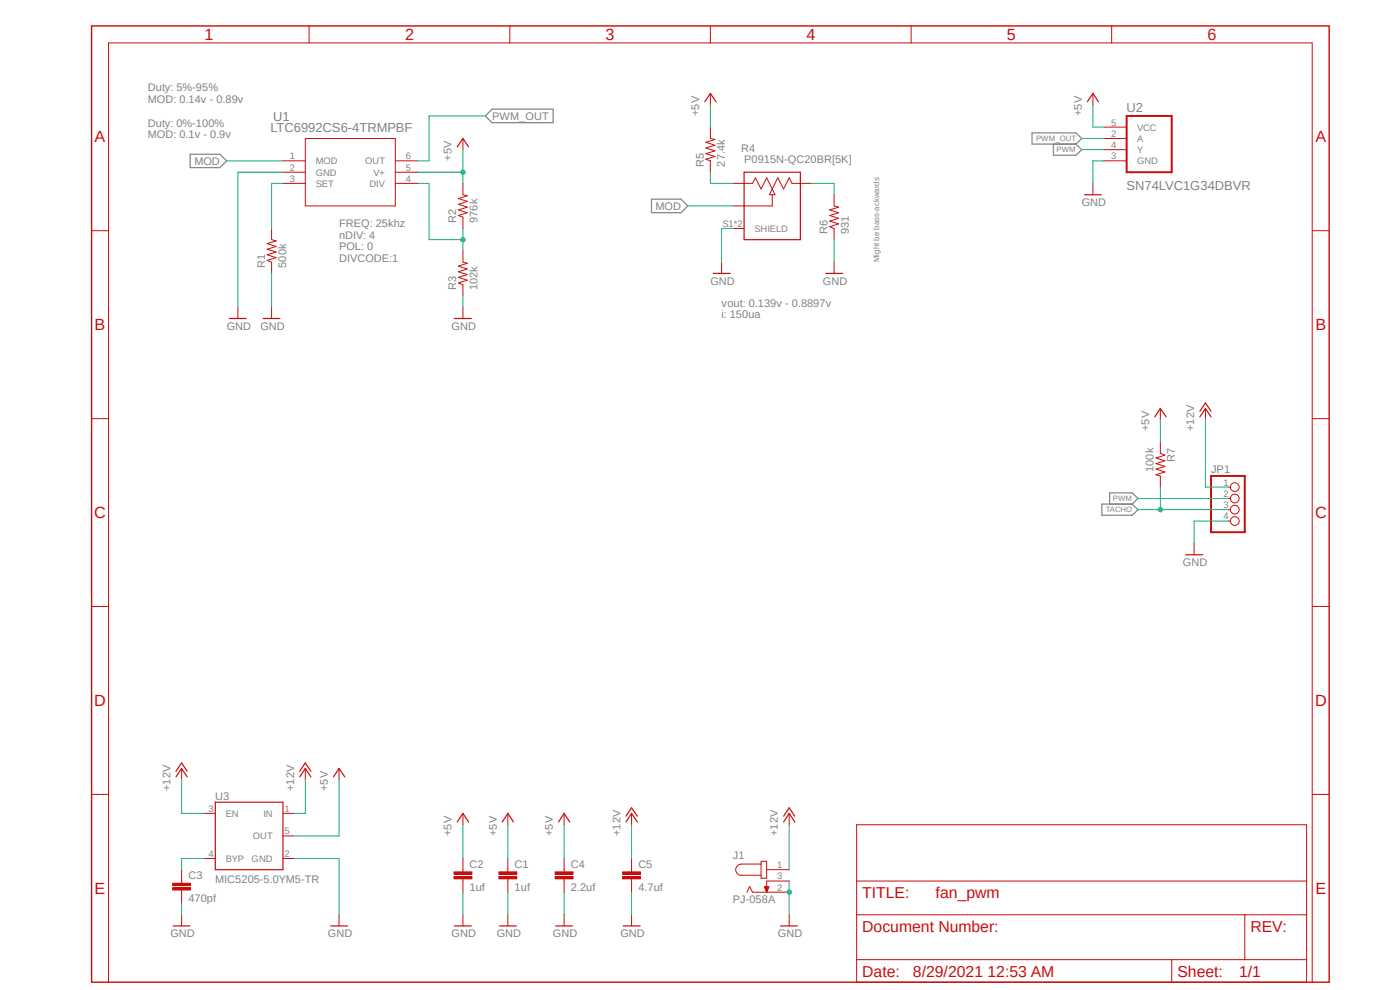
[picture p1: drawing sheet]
<svg xmlns="http://www.w3.org/2000/svg" width="297mm" height="210mm" viewBox="0 0 297 210" stroke-linecap="round" stroke-linejoin="round" font-family="sans-serif">
<path d="M18.9 5.2l263.4 203.7M282.3 5.2l-263.4 203.7" fill="none" stroke="#fff" stroke-width=".21"/>
<path d="M40.3 32.7h6.4l1.4 1.4-1.4 1.5h-6.4zM103 24.6l1.4-1.4h12.9v2.8h-12.9zM218.9 28.2h9.4l1.2 1.2-1.2 1.2h-9.4zM223.5 30.6v2.3h4.8l1.2-1.2-1.2-1.1M138.2 42.2h6.3l1.4 1.5-1.4 1.4h-6.3zM233.8 106.9h6.4l1.2 1.2-1.2 1.2h-6.4zM235.4 106.9v-2.3h4.8l1.2 1.1-1.2 1.2" fill="none" stroke="#808080" stroke-width=".25"/>
<g fill="none" stroke="#c90d0c" stroke-width=".21">
<path d="M60 34.1h4.8M60 36.5h4.8M60 38.9h4.8M64.8 29.4h19.1v14.3h-19.1zM83.9 34.1h4.7M83.9 36.5h4.7M83.9 38.9h4.7M98.2 38.9v2.4l.9 .2-1.9 .6 1.9 .6-1.9 .6 1.9 .6-1.9 .6 1.9 .6-1.9 .6 1 .4v2.4M98.2 29.4v2.3M57.6 48.5v2.3l1 .3-1.9 .6 1.9 .6-1.9 .6 1.9 .6-1.9 .6 1.9 .6-1.9 .5 .9 .4v2.4M98.2 53.2v2.4l.9 .2-1.9 .7 1.9 .6-1.9 .6 1.9 .6-1.9 .5 1.9 .6-1.9 .6 1 .4v2.4M50.5 65.2v2.4"/>
<path d="M57.6 65.2v2.4M98.2 65.2v2.4M107.7 184.5v.5M107.7 186.4v.5"/>
</g>
<path d="M97 31.2l1.2-1.8 1.2 1.8M48.7 67.6h3.5M55.8 67.6h3.6M96.4 67.6h3.6" fill="none" stroke="#c90d0c" stroke-width=".25"/>
<path d="M105.8 185.9h3.8v.5h-3.8z" fill-rule="evenodd" fill="#c90d0c"/>
<path d="M105.8 185.9h3.8v.5h-3.8z" fill="none" stroke="#c90d0c" stroke-width=".21"/>
<path d="M105.8 185h3.8v.5h-3.8z" fill-rule="evenodd" fill="#c90d0c"/>
<g fill="none" stroke="#c90d0c" stroke-width=".21">
<path d="M150.7 19.8v2.4M231.9 19.8v2.4M150.7 27v2.4l1 .2-2 .6 2 .6-2 .6 2 .6-2 .6 2 .6-2 .6 1 .3v2.4M155.5 38.9h4.1l.7-1.2 1.2 2.4 1.1-2.4 1.2 2.4M172.2 38.9h-4.2l-.6-1.2-1.2 2.4-1.2-2.4-1.2 2.4M231.9 38.9v2.4M234.2 27h4.8M234.2 29.4h4.8M234.2 31.7h4.8M234.2 34.1h4.8M153.1 55.6v2.4M155.5 48.5h2.4"/>
<path d="M163.8 41.3v2.4h-8.3M163.8 40.1l.6 1.2h-1.2zM177 41.3v2.4l.9 .2-1.9 .6 1.9 .6-1.9 .6 1.9 .6-1.9 .6 1.9 .6-1.9 .6 1 .4v2.3M177 55.6v2.4M246.2 93.8v2.4l.9 .4-1.9 .6 1.9 .5-1.9 .6 1.9 .6-1.9 .6 1.9 .6-1.9 .6 1 .3v2.3M255.7 86.7v2.3M253.3 115.3v2.4M260.5 103.3h.5M260.5 105.7h.5M260.5 108.1h.5M260.5 110.5h.5M98.2 184.5v.5"/>
<path d="M98.2 186.4v.5M105.8 185h3.8v.5h-3.8zM107.7 182.1v2.4M107.7 186.9v2.4M107.7 194.1v2.3"/>
<circle cx="262" cy="103.3" r=".93"/>
<circle cx="262" cy="110.5" r=".93"/>
<circle cx="262" cy="108.1" r=".93"/>
<circle cx="262" cy="105.7" r=".93"/>
</g>
<path d="M149.5 21.6l1.2-1.8 1.2 1.8M157.9 36.5h11.9v14.3h-11.9zM230.7 21.6l1.2-1.8 1.1 1.8M151.3 58h3.6M175.2 58h3.6M230.1 41.3h3.5M254.6 88.4l1.1-1.7 1.2 1.7M254.6 87.2l1.1-1.7 1.2 1.7M251.5 117.7h3.6M106 196.4h3.5" fill="none" stroke="#c90d0c" stroke-width=".25"/>
<path d="M239 24.6h9.6v11.9h-9.6zM256.9 101h7.2v11.9h-7.2z" fill="none" stroke="#c90d0c" stroke-width=".42"/>
<path d="M96.3 185.9h3.8v.5h-3.8z" fill-rule="evenodd" fill="#c90d0c"/>
<path d="M96.3 185.9h3.8v.5h-3.8z" fill="none" stroke="#c90d0c" stroke-width=".21"/>
<path d="M96.3 185h3.8v.5h-3.8z" fill-rule="evenodd" fill="#c90d0c"/>
<g fill="none" stroke="#c90d0c" stroke-width=".21">
<path d="M43.3 172.6h2.4M60 172.6h2.4M60 177.3h2.4M64.8 163v2.4M71.9 163v2.4M98.2 172.6v2.4M107.7 172.6v2.4M167.4 172.6v2.4M38.5 186.9v.5M38.5 188.8v.5M43.3 182.1h2.4M60 182.1h2.4"/>
<path d="M71.9 194.1v2.3M96.3 185h3.8v.5h-3.8zM98.2 182.1v2.4M98.2 186.9v2.4M98.2 194.1v2.3M158.5 189.3l.5-1.2 .6 1.2h7.8M161.5 183.3h-4.2a1.19 1.19 0 0 0-1.2 1.2 1.19 1.19 0 0 0 1.2 1.2h4.2M161.5 182.7h1.1v3.6h-1.1zM162.2 188.1h.9l-.5 1.2zM162.2 188.1h.9M162.2 188.2h.9M162.3 188.3h.7"/>
<path d="M162.3 188.4h.7M162.3 188.5h.6M162.4 188.7h.5M162.4 188.6h.5M162.4 188.8h.5M162.5 188.8h.3M162.5 189h.3M162.5 188.9h.3M162.6 189.1h.1M162.6 189.2l.1 .1M162.6 184.5h4.8M167.4 186.9h-4.8v2.4"/>
<path d="M167.4 194.1v2.3"/>
</g>
<path d="M45.7 170.2h14.3v14.3h-14.3zM63.6 164.8l1.2-1.8 1.2 1.8M63.6 163.6l1.2-1.8 1.2 1.8M70.7 164.8l1.2-1.8 1.3 1.8M97 174.4l1.2-1.8 1.2 1.8M106.6 174.4l1.1-1.8 1.2 1.8M166.2 174.4l1.2-1.8 1.2 1.8M166.2 173.1l1.2-1.7 1.2 1.7M70.1 196.4h3.6M96.4 196.4h3.6M165.6 196.4h3.6" fill="none" stroke="#c90d0c" stroke-width=".25"/>
<path d="M36.6 188.3h3.8v.5h-3.8z" fill-rule="evenodd" fill="#c90d0c"/>
<path d="M36.6 188.3h3.8v.5h-3.8z" fill="none" stroke="#c90d0c" stroke-width=".21"/>
<path d="M36.6 187.4h3.8v.5h-3.8z" fill-rule="evenodd" fill="#c90d0c"/>
<path d="M36.6 187.4h3.8v.5h-3.8zM38.5 184.5v2.4M38.5 189.3v2.3M38.5 194.1v2.3M119.7 184.5v.5M119.7 186.4v.5" fill="none" stroke="#c90d0c" stroke-width=".21"/>
<path d="M36.7 196.4h3.6" fill="none" stroke="#c90d0c" stroke-width=".25"/>
<path d="M117.8 185.9h3.8v.5h-3.8z" fill-rule="evenodd" fill="#c90d0c"/>
<path d="M117.8 185.9h3.8v.5h-3.8z" fill="none" stroke="#c90d0c" stroke-width=".21"/>
<path d="M117.8 185h3.8v.5h-3.8z" fill-rule="evenodd" fill="#c90d0c"/>
<path d="M119.7 172.6v2.4M134 172.6v2.4M117.8 185h3.8v.5h-3.8zM119.7 182.1v2.4M119.7 186.9v2.4M119.7 194.1v2.3M134 184.5v.5M134 186.4v.5" fill="none" stroke="#c90d0c" stroke-width=".21"/>
<path d="M118.5 174.4l1.2-1.8 1.2 1.8M132.8 174.4l1.2-1.8 1.2 1.8M132.8 173.1l1.2-1.7 1.2 1.7M117.9 196.4h3.6" fill="none" stroke="#c90d0c" stroke-width=".25"/>
<path d="M132.1 185.9h3.8v.5h-3.8z" fill-rule="evenodd" fill="#c90d0c"/>
<path d="M132.1 185.9h3.8v.5h-3.8z" fill="none" stroke="#c90d0c" stroke-width=".21"/>
<path d="M132.1 185h3.8v.5h-3.8z" fill-rule="evenodd" fill="#c90d0c"/>
<g fill="none" stroke="#c90d0c" stroke-width=".21">
<path d="M65.6 5.5v3.6M108.2 5.5v3.6M150.7 5.5v3.6M193.3 5.5v3.6M235.8 5.5v3.6M19.4 48.9h3.6M278.4 48.9h3.6M19.4 88.8h3.6M246.2 86.7v2.3M278.4 88.8h3.6M19.4 128.7h3.6M278.4 128.7h3.6"/>
<path d="M19.4 168.5h3.6M38.5 163v2.4M181.7 175h95.5v33.4h-95.5zM278.4 168.5h3.6M132.1 185h3.8v.5h-3.8zM134 182.1v2.4M134 186.9v2.4M134 194.1v2.3M181.7 194.1h95.5M181.7 186.9h95.5M264.1 194.1v9.5M23 208.4v-199.3h255.4v199.3"/>
<path d="M181.7 203.6h95.5M248.6 203.6v4.8"/>
</g>
<path d="M245 88.4l1.2-1.7 1.2 1.7M37.3 164.8l1.2-1.8 1.2 1.8M37.3 163.6l1.2-1.8 1.2 1.8M132.2 196.4h3.6" fill="none" stroke="#c90d0c" stroke-width=".25"/>
<path d="M19.4 5.5h262.6v202.9h-262.6z" fill="none" stroke="#c90d0c" stroke-width=".3"/>
<path d="M60 38.9h-2.4v9.6M60 36.5h-9.5v28.7M234.2 34.1h-2.3v4.8M57.6 58v7.2M155.5 48.5h-2.4v7.1M177 50.8v4.8M98.2 62.8v2.4M260.5 110.5h-7.2v4.8M98.2 189.3v4.8M107.7 189.3v4.8M167.4 186.9v7.2" fill="none" stroke="#0dab76" stroke-width=".21"/>
<circle cx="167.4" cy="189.3" r=".46" fill="#0dab76"/>
<g fill="none" stroke="#0dab76" stroke-width=".21">
<path d="M48.1 34.1h11.9M88.6 38.9h2.4v11.9h7.2M103 24.6h-12v9.5h-2.4M229.5 29.4h4.7M98.2 48.5v4.7M145.9 43.7h9.6M38.5 191.6v2.5M62.4 182.1h9.5v12M119.7 189.3v4.8M134 189.3v4.8"/>
<circle cx="167.4" cy="189.3" r=".46"/>
</g>
<circle cx="98.2" cy="50.8" r=".46" fill="#0dab76"/>
<g fill="none" stroke="#0dab76" stroke-width=".21">
<path d="M88.6 36.5h9.6M98.2 31.7v7.2"/>
<circle cx="98.2" cy="50.8" r=".46"/>
</g>
<circle cx="98.2" cy="36.5" r=".46" fill="#0dab76"/>
<g fill="none" stroke="#0dab76" stroke-width=".21">
<path d="M150.7 22.2v4.8M229.5 31.7h4.7M231.9 22.2v4.8h2.3M246.2 89v4.8M241.4 105.7h19.1M241.4 108.1h19.1M246.2 103.3v4.8M71.9 165.4v11.9h-9.5M98.2 175v7.1M107.7 175v7.1M119.7 175v7.1"/>
<circle cx="98.2" cy="36.5" r=".46"/>
</g>
<circle cx="246.2" cy="108.1" r=".46" fill="#0dab76"/>
<g fill="none" stroke="#0dab76" stroke-width=".21">
<path d="M150.7 36.5v2.4h4.8M172.2 38.9h4.8v2.4M255.7 89v14.3h4.8M38.5 165.4v7.2h4.8M64.8 165.4v7.2h-2.4M134 175v7.1M167.4 175v9.5M43.3 182.1h-4.8v2.4"/>
<circle cx="246.2" cy="108.1" r=".46"/>
</g>
<g font-size="3.4" fill="#c90d0c">
<text x="43.3" y="8.5">1</text>
<text x="85.9" y="8.5">2</text>
<text x="128.5" y="8.5">3</text>
<text x="171.1" y="8.5">4</text>
<text x="213.6" y="8.5">5</text>
<text x="256.2" y="8.5">6</text>
<text x="20.1" y="30.2">A</text>
<text x="279.1" y="30.2">A</text>
<text x="20.1" y="70.1">B</text>
<text x="279.1" y="70.1">B</text>
<text x="20" y="109.9">C</text>
<text x="279" y="109.9">C</text>
<text x="20" y="149.8">D</text>
<text x="279" y="149.8">D</text>
<text x="20.1" y="189.7">E</text>
<text x="279.1" y="189.7">E</text>
</g>
<g font-size="3.3" fill="#c90d0c">
<text x="182.9" y="190.5">TITLE:</text>
<text x="198.5" y="190.5">fan_pwm</text>
<text x="182.9" y="197.6">Document Number:</text>
<text x="265.3" y="197.6">REV:</text>
<text x="182.9" y="207.2">Date:</text>
<text x="193.7" y="207.2">8/29/2021 12:53 AM</text>
<text x="249.8" y="207.2">Sheet:</text>
<text x="262.9" y="207.2">1/1</text>
</g>
<g font-size="2.8" fill="#808080">
<text x="239" y="23.7">U2</text>
<text x="57.4" y="27.9">LTC6992CS6-4TRMPBF</text>
<text x="58" y="25.6">U1</text>
<text x="239" y="40.3">SN74LVC1G34DBVR</text>
</g>
<g font-size="2.3" fill="#808080">
<text x="31.4" y="19.4">Duty: 5%-95%</text>
<text x="31.4" y="21.9">MOD: 0.14v - 0.89v</text>
<text x="31.4" y="26.9">Duty: 0%-100%</text>
<text x="31.4" y="29.4">MOD: 0.1v - 0.9v</text>
<text x="104.4" y="25.4">PWM_OUT</text>
<text x="148.3" y="24.6" transform="rotate(-90 148.3 24.6)">+5V</text>
<text x="229.5" y="24.6" transform="rotate(-90 229.5 24.6)">+5V</text>
<text x="41.2" y="35">MOD</text>
<text x="95.8" y="34.1" transform="rotate(-90 95.8 34.1)">+5V</text>
<text x="149.3" y="35.3" transform="rotate(-90 149.3 35.3)">R5</text>
<text x="153.8" y="35.3" transform="rotate(-90 153.8 35.3)">27.4k</text>
<text x="157.3" y="32.2">R4</text>
<text x="157.9" y="34.6">P0915N-QC20BR[5K]</text>
<text x="96.8" y="47.3" transform="rotate(-90 96.8 47.3)">R2</text>
<text x="101.3" y="47.3" transform="rotate(-90 101.3 47.3)">976k</text>
<text x="139.1" y="44.5">MOD</text>
<text x="229.5" y="43.7">GND</text>
<text x="71.9" y="48.1">FREQ: 25khz</text>
<text x="71.9" y="50.6">nDIV: 4</text>
<text x="71.9" y="53.1">POL: 0</text>
<text x="175.6" y="49.7" transform="rotate(-90 175.6 49.7)">R6</text>
<text x="180.1" y="49.7" transform="rotate(-90 180.1 49.7)">931</text>
<text x="56.2" y="56.8" transform="rotate(-90 56.2 56.8)">R1</text>
<text x="60.7" y="56.8" transform="rotate(-90 60.7 56.8)">500k</text>
<text x="71.9" y="55.6">DIVCODE:1</text>
<text x="96.8" y="61.6" transform="rotate(-90 96.8 61.6)">R3</text>
<text x="101.3" y="61.6" transform="rotate(-90 101.3 61.6)">102k</text>
<text x="150.7" y="60.4">GND</text>
<text x="153.1" y="65.1">vout: 0.139v - 0.8897v</text>
<text x="174.6" y="60.4">GND</text>
<text x="48.1" y="69.9">GND</text>
<text x="55.2" y="69.9">GND</text>
<text x="95.8" y="69.9">GND</text>
<text x="153.1" y="67.6">i: 150ua</text>
<text x="243.8" y="91.4" transform="rotate(-90 243.8 91.4)">+5V</text>
<text x="253.4" y="91.4" transform="rotate(-90 253.4 91.4)">+12V</text>
<text x="244.7" y="100.1" transform="rotate(-90 244.7 100.1)">100k</text>
<text x="249.3" y="98" transform="rotate(-90 249.3 98)">R7</text>
<text x="256.9" y="100.4">JP1</text>
<text x="251" y="120.1">GND</text>
<text x="36.2" y="167.8" transform="rotate(-90 36.2 167.8)">+12V</text>
<text x="62.4" y="167.8" transform="rotate(-90 62.4 167.8)">+12V</text>
<text x="69.6" y="167.8" transform="rotate(-90 69.6 167.8)">+5V</text>
<text x="45.7" y="169.7">U3</text>
<text x="95.8" y="177.3" transform="rotate(-90 95.8 177.3)">+5V</text>
<text x="105.4" y="177.3" transform="rotate(-90 105.4 177.3)">+5V</text>
<text x="117.3" y="177.3" transform="rotate(-90 117.3 177.3)">+5V</text>
<text x="131.6" y="177.3" transform="rotate(-90 131.6 177.3)">+12V</text>
<text x="165" y="177.3" transform="rotate(-90 165 177.3)">+12V</text>
<text x="99.6" y="184.2">C2</text>
<text x="109.2" y="184.2">C1</text>
<text x="121.1" y="184.2">C4</text>
<text x="135.4" y="184.2">C5</text>
<text x="155.5" y="182.1">J1</text>
<text x="40" y="191.3">470pf</text>
<text x="40" y="186.5">C3</text>
<text x="45.7" y="187.4">MIC5205-5.0YM5-TR</text>
<text x="99.6" y="188.9">1uf</text>
<text x="109.2" y="188.9">1uf</text>
<text x="121.1" y="188.9">2.2uf</text>
<text x="135.4" y="188.9">4.7uf</text>
<text x="155.5" y="191.6">PJ-058A</text>
<text x="36.2" y="198.8">GND</text>
<text x="69.6" y="198.8">GND</text>
<text x="95.8" y="198.8">GND</text>
<text x="105.4" y="198.8">GND</text>
<text x="117.3" y="198.8">GND</text>
<text x="131.6" y="198.8">GND</text>
<text x="165" y="198.8">GND</text>
</g>
<g font-size="2" fill="#808080">
<text x="235.7" y="26.6">5</text>
<text x="235.7" y="29">2</text>
<text x="241.2" y="27.7">VCC</text>
<text x="61.5" y="33.8">1</text>
<text x="67" y="34.8">MOD</text>
<text x="77.5" y="34.9">OUT</text>
<text x="86.1" y="33.8">6</text>
<text x="235.7" y="31.4">4</text>
<text x="235.7" y="33.8">3</text>
<text x="241.2" y="30.1">A</text>
<text x="241.2" y="32.5">Y</text>
<text x="241.2" y="34.8">GND</text>
<text x="61.5" y="36.2">2</text>
<text x="61.5" y="38.6">3</text>
<text x="67" y="37.3">GND</text>
<text x="67" y="39.6">SET</text>
<text x="78.4" y="39.6">DIV</text>
<text x="79.2" y="37.3">V+</text>
<text x="86.1" y="38.6">4</text>
<text x="86.1" y="36.2">5</text>
<text x="153.2" y="48.1">S1*2</text>
<text x="160.1" y="49.2">SHIELD</text>
<text x="259.6" y="103">1</text>
<text x="259.6" y="105.4">2</text>
<text x="259.6" y="107.8">3</text>
<text x="259.6" y="110.2">4</text>
<text x="44.2" y="172.2">3</text>
<text x="47.9" y="173.3">EN</text>
<text x="55.9" y="173.3">IN</text>
<text x="60.3" y="172.2">1</text>
<text x="53.6" y="178.1">OUT</text>
<text x="60.3" y="177">5</text>
<text x="44.2" y="181.8">4</text>
<text x="47.9" y="182.8">BYP</text>
<text x="53.4" y="182.8">GND</text>
<text x="60.3" y="181.8">2</text>
<text x="164.8" y="184.1">1</text>
<text x="164.8" y="186.6">3</text>
<text x="164.8" y="188.9">2</text>
</g>
<g font-size="1.7" fill="#808080">
<text x="219.8" y="30">PWM_OUT</text>
<text x="224.2" y="32.3">PWM</text>
<text x="186.5" y="55.6" transform="rotate(-90 186.5 55.6)">Might be bass-ackwards</text>
<text x="236.1" y="106.3">PWM</text>
<text x="234.6" y="108.7">TACHO</text>
</g>
</svg>
